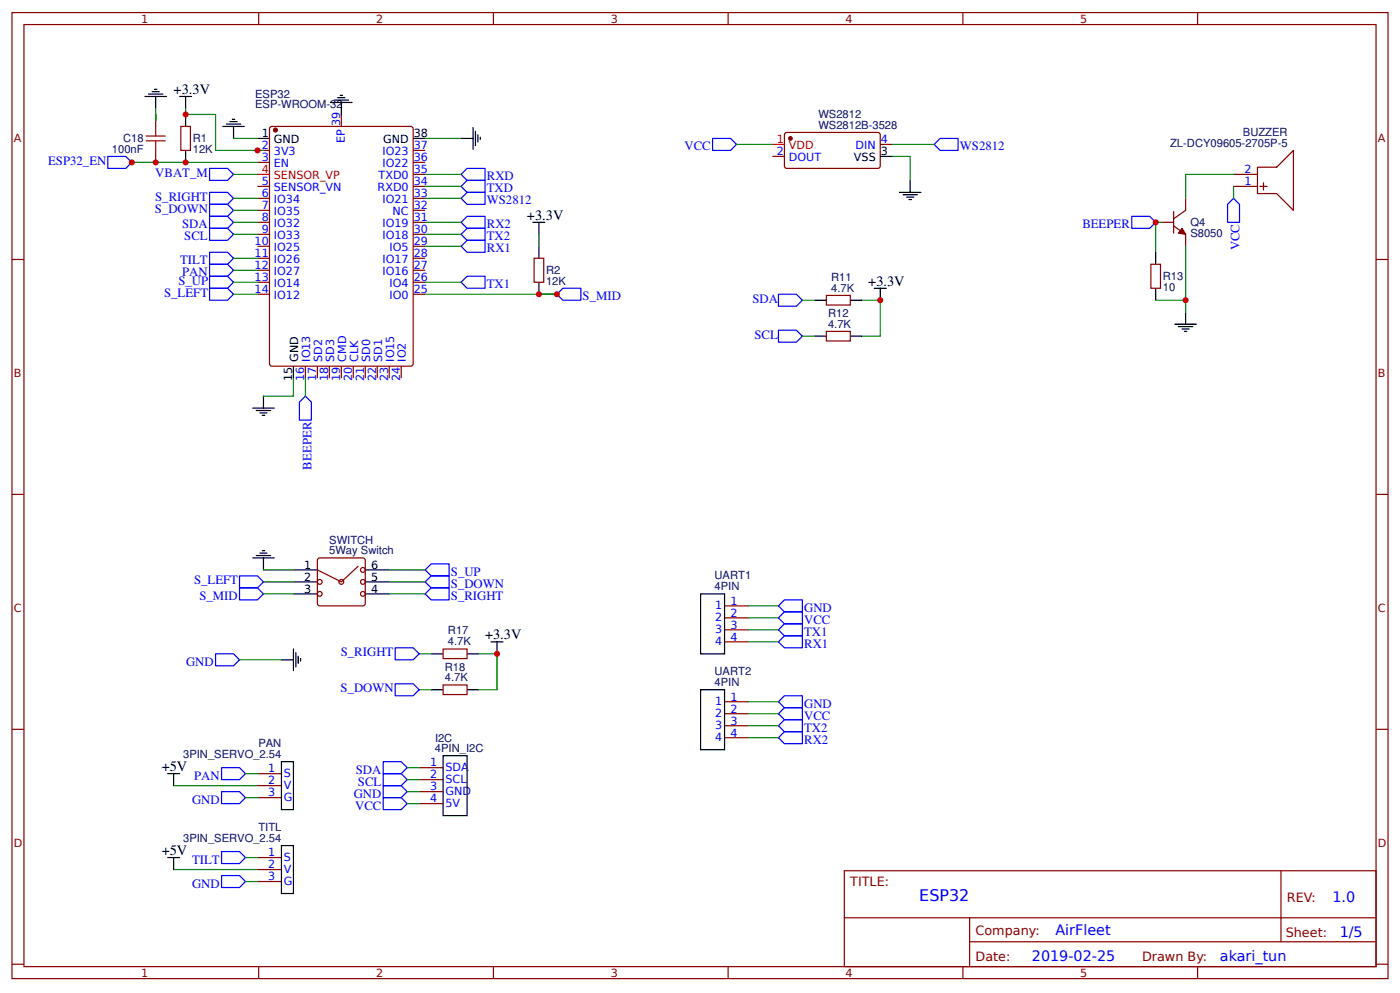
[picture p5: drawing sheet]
<svg xmlns="http://www.w3.org/2000/svg" width="309mm" height="219mm" viewBox="0 0 309 219" stroke-linecap="round" stroke-linejoin="round" font-family="sans-serif">
<g fill="none" stroke="#800" stroke-width=".26">
<path d="M2.6 2.8h304.1v213.2h-304.1zM5.3 5.4h298.7v208h-298.7zM57.1 2.8v2.6M109 2.8v2.6M160.9 2.8v2.6M212.7 2.8v2.6M264.6 2.8v2.6M34.4 25.3v2.6M34.4 33.2v2.7M40 27.9h2.1v5.3h-2.1zM56.9 33.2h2.6M56.9 35.9h2.6"/>
<path d="M59.8 28l31-.1 .4 .3 .1 52.1-.3 .5h-30.9l-.5-.2-.1-52.2zM75.4 25.3v2.6M91.3 33.2h2.6M91.3 35.9h2.6M91.3 38.5h2.6M170.7 34.5h2.6M173.4 29.5l.4-.3 20.4 .1 .3 .5-.1 7.1-.5 .3-20.3-.1-.3-.5zM194.5 31.9h2.6M272.5 38.5h5.3M277.8 36.9h4.2l3.8-3.7v13.2l-3.8-3.7h-4.2zM2.6 57.3h2.7M56.9 41.1h2.6"/>
<path d="M56.9 43.8h2.6M56.9 46.4h2.6M56.9 49.1h2.6M56.9 51.7h2.6M56.9 54.4h2.6M56.9 57h2.6M56.9 59.7h2.6M91.3 41.1h2.6M91.3 43.8h2.6M91.3 46.4h2.6M91.3 49.1h2.6M91.3 51.7h2.6"/>
<path d="M91.3 54.4h2.6M91.3 57h2.6M91.3 59.7h2.6M118 57h2.1v5.3h-2.1zM254.3 58.3h2.1v5.3h-2.1zM256.6 49.1h2.7M259.3 49.9l2.6 1.8v2.7M259.3 46.7v4.8M261.9 43.8v2.6l-2.6 1.9M272.5 41.1h5.3M278.3 41.1h1.6M279.1 40.3v1.6"/>
<path d="M304 57.3h2.7M56.9 62.3h2.6M56.9 65h2.6M91.3 62.3h2.6M91.3 65h2.6M182.6 65.2h5.3v2.1h-5.3zM182.6 73.2h5.3v2.1h-5.3zM67.5 80.8v2.7M70.1 80.8v2.7M72.8 80.8v2.7M75.4 80.8v2.7M78.1 80.8v2.7"/>
<path d="M80.7 80.8v2.7M83.3 80.8v2.7M86 80.8v2.7M88.6 80.8v2.7M2.6 109.1h2.7M304 109.1h2.7M160.1 133.7h5.3M160.1 136.4h5.3M160.1 139h5.3M160.1 141.7h5.3M160.1 154.9h5.3M160.1 157.6h5.3"/>
<path d="M2.6 161h2.7M56.9 170.8h5.3M56.9 173.4h5.3M56.9 176.1h5.3M92.6 169.5h5.3M92.6 172.1h5.3M92.6 174.8h5.3M92.6 177.4h5.3M160.1 160.2h5.3M160.1 162.9h5.3M304 161h2.7M56.9 189.3h5.3"/>
<path d="M56.9 192h5.3M56.9 194.6h5.3M186.5 192.2h117.5v21.2h-117.5zM283 192.2v15.7M2.6 212.9h2.7M57.1 213.4v2.6M109 213.4v2.6M160.9 213.4v2.6M186.6 202.6h117.3M212.7 213.4v2.6M214.2 207.9h89.7M214.2 202.6v10.6"/>
<path d="M264.6 213.4v2.6M304 212.9h2.7"/>
</g>
<g fill="#800" stroke="#800" stroke-width=".26">
<path d="M261.1 50.4l.8 1.3-1.6-.2z"/>
<circle cx="60.9" cy="28.7" r=".4"/>
<circle cx="174.6" cy="30.6" r=".4"/>
</g>
<g fill="none" stroke="#000" stroke-width=".26">
<path d="M34.1 19.7h.6M32 21.3h4.8M32.8 20.8h3.2M33.6 20.2h1.6M34.4 21.3v2.6M39.7 21.3h2.6M41 21.3v2.6M41 25.3v2.6M41 33.2v2.7M49.2 27.9h4.8M50 27.4h3.2M50.8 26.9h1.6"/>
<path d="M51.3 26.3h.6M51.6 27.9v2.7M56.9 30.6h2.6M73 22.6h4.8M73.8 22.1h3.2M74.6 21.6h1.6M75.1 21h.6M75.4 22.6v2.7M91.3 30.6h2.6M101.9 30.6h2.6M104.5 28.2v4.7M105 29v3.1"/>
<path d="M105.6 29.8v1.6M106.1 30.3v.5M194.5 34.5h2.6M201.1 39.8v2.7M117.7 49.1h2.7M119.1 49.1v2.6M119.1 54.4v2.6M198.7 42.5h4.8M199.5 43h3.2M200.3 43.5h1.6M200.8 44.1h.5M255.3 55.7v2.6"/>
<path d="M119.1 62.3v2.7M179.9 66.3h2.7M179.9 74.2h2.7M187.9 66.3h2.6M187.9 74.2h2.6M193.1 63.6h2.7M194.5 63.6v2.7M255.3 63.6v2.7M259.6 71.6h4.7M260.3 72.1h3.2M261.1 72.6h1.6M261.7 73.2h.5"/>
<path d="M261.9 68.9v2.7M55.8 90.1h4.8M56.6 90.6h3.2M57.4 91.1h1.6M57.9 91.7h.6M58.2 87.4v2.7M64.8 80.8v2.7M55.8 123.2h4.8M56.6 122.6h3.2M57.4 122.1h1.6M57.9 121.6h.6M58.2 123.2v2.6"/>
<path d="M154.8 131.1h5.3v13.2h-5.3zM62.2 145.7h2.6M64.8 143.3v4.7M65.4 144.1v3.1M65.9 144.9v1.5M66.4 145.4v.5M154.8 152.3h5.3v13.2h-5.3zM37 170.8h2.7M38.4 170.8v2.6M62.2 168.1h2.6v10.6h-2.6zM97.9 166.8h5.3v13.2h-5.3zM37 189.3h2.7"/>
<path d="M38.4 189.3v2.7M62.2 186.7h2.6v10.5h-2.6z"/>
</g>
<path d="M56.9 38.5h2.6M170.7 31.9h2.6" fill="none" stroke="#f00" stroke-width=".26"/>
<g fill="none" stroke="#080" stroke-width=".26">
<path d="M29.1 35.9h27.8M34.4 23.9v2.7v-1.3M41 23.9v1.4h6.6v7.9h10.6M51.6 30.6h5.3M93.9 30.6h8M93.9 38.5h8M162.7 31.9h8M197.1 34.5h4v5.3M197.1 31.9h9.3M272.5 38.5h-10.6v5.3M51.6 43.8h5.3M51.6 46.4h5.3"/>
<path d="M51.6 49.1h5.3M51.6 51.7h5.3M51.6 59.7h5.3M51.6 57h5.3M93.9 41.1h8M93.9 43.8h8M93.9 49.1h8M93.9 51.7h8M93.9 54.4h8M119.1 51.7v2.7M256.6 49.1h-1.3v6.6M261.9 54.4v14.5"/>
<path d="M272.5 41.1v2.7M51.6 65h5.3M51.6 62.3h5.3M93.9 65h29.1M93.9 62.3h8M177.3 74.2h2.6M177.3 66.3h2.6M190.5 66.3h4v7.9h-4M255.3 66.3h6.6M64.8 83.5v3.9h-6.6M67.5 83.5v3.9M58.2 131.1h6.6"/>
<path d="M58.2 125.8h6.6M58.2 128.5h6.6M86 131.1h7.9M86 125.8h7.9M86 128.5h7.9M165.4 133.7h6.6M165.4 136.4h6.6M165.4 139h6.6M52.9 145.7h9.3M165.4 141.7h6.6M165.4 154.9h6.6M165.4 157.6h6.6"/>
<path d="M38.4 173.4h18.5M54.2 170.8h2.7M54.2 176.1h2.7M90 169.5h2.6M90 172.1h2.6M90 174.8h2.6M90 177.4h2.6M165.4 160.2h6.6M165.4 162.9h6.6M38.4 192h18.5M54.2 189.3h2.7M54.2 194.6h2.7"/>
</g>
<g fill="none" stroke="#00f" stroke-width=".26">
<path d="M23.8 34.5h4l1.3 1.4-1.3 1.3h-4zM46.3 37.2h4l1.3 1.3-1.3 1.3h-4zM103.2 37.2h4v2.6h-4l-1.3-1.3zM103.2 39.8h4v2.7h-4l-1.3-1.4zM157.4 30.6h4l1.3 1.3-1.3 1.3h-4zM207.7 30.6h4v2.6h-4l-1.3-1.3zM46.3 42.5h4l1.3 1.3-1.3 1.3h-4zM46.3 45.1h4l1.3 1.3-1.3 1.4h-4zM46.3 50.4h4l1.3 1.3-1.3 1.3h-4zM46.3 47.8h4l1.3 1.3-1.3 1.3h-4zM46.3 58.3h4l1.3 1.4-1.3 1.3h-4zM46.3 55.7h4l1.3 1.3-1.3 1.3h-4z"/>
<path d="M103.2 47.8h4v2.6h-4l-1.3-1.3zM103.2 50.4h4v2.6h-4l-1.3-1.3zM103.2 53h4v2.7h-4l-1.3-1.3zM103.2 42.5h4v2.6h-4l-1.3-1.3zM250 47.8h4l1.3 1.3-1.3 1.3h-4zM271.2 45.1l1.3-1.3 1.3 1.3v4h-2.6zM46.3 63.6h4l1.3 1.4-1.3 1.3h-4zM46.3 61h4l1.3 1.3-1.3 1.3h-4zM103.2 61h4v2.6h-4l-1.3-1.3zM124.4 63.6h3.9v2.7h-3.9l-1.4-1.3zM172 65h3.9l1.4 1.3-1.4 1.3h-3.9zM172 72.9h3.9l1.4 1.3-1.4 1.3h-3.9z"/>
<path d="M67.5 87.4l1.3 1.4v3.9h-2.7v-3.9zM52.9 129.8h4l1.3 1.3-1.3 1.3h-4zM52.9 127.1h4l1.3 1.4-1.3 1.3h-4zM95.2 127.1h4v2.7h-4l-1.3-1.3zM95.2 124.5h4v2.6h-4l-1.3-1.3zM95.2 129.8h4v2.6h-4l-1.3-1.3zM173.3 137.7h4v2.7h-4l-1.3-1.4zM173.3 132.4h4v2.7h-4l-1.3-1.4zM173.3 135.1h4v2.6h-4l-1.3-1.3zM47.6 144.3h4l1.3 1.4-1.3 1.3h-4zM173.3 140.4h4v2.6h-4l-1.3-1.3zM173.3 158.9h4v2.6h-4l-1.3-1.3z"/>
<path d="M173.3 153.6h4v2.6h-4l-1.3-1.3zM173.3 156.2h4v2.7h-4l-1.3-1.3zM48.9 174.8h4l1.3 1.3-1.3 1.3h-4zM48.9 169.5h4l1.3 1.3-1.3 1.3h-4zM84.7 170.8h3.9l1.4 1.3-1.4 1.3h-3.9zM84.7 168.1h3.9l1.4 1.4-1.4 1.3h-3.9zM84.7 173.4h3.9l1.4 1.4-1.4 1.3h-3.9zM84.7 176.1h3.9l1.4 1.3-1.4 1.3h-3.9zM173.3 161.5h4v2.7h-4l-1.3-1.3zM48.9 193.3h4l1.3 1.3-1.3 1.3h-4zM48.9 188h4l1.3 1.3-1.3 1.3h-4z"/>
</g>
<path d="M32.3 31.1h4.2M32.3 30h4.2M34.4 27.9v2.1M34.4 31.1v2.1" fill="none" stroke="#a00000" stroke-width=".26"/>
<path d="M70.4 123.2h9.8l.4 .2 .1 9.8-.3 .5h-9.8l-.4-.2-.1-9.8z" fill="#fff" stroke="#800" stroke-width=".26"/>
<path d="M64.8 125.8h5.3M64.8 128.5h5.3M64.8 131.1h5.3M80.7 125.8h5.3M80.7 128.5h5.3M80.7 131.1h5.3M95.2 144.3h2.7M95.2 152.3h2.7M103.2 144.3h2.6M103.2 152.3h2.6M108.5 141.7h2.6M109.8 141.7v2.6" fill="none" stroke="#000" stroke-width=".26"/>
<g fill="none" stroke="#800" stroke-width=".26">
<path d="M79.1 125l-3.7 3.5-5.3-2.7M97.9 143.3h5.3v2.1h-5.3zM97.9 151.2h5.3v2.1h-5.3z"/>
<circle cx="70.6" cy="128.5" r=".53"/>
<circle cx="70.6" cy="131.1" r=".53"/>
<circle cx="75.4" cy="128.5" r=".53"/>
<circle cx="80.2" cy="125.8" r=".53"/>
<circle cx="80.2" cy="128.5" r=".53"/>
<circle cx="80.2" cy="131.1" r=".53"/>
</g>
<path d="M51.6 38.5h5.3M92.6 152.3h2.6M92.6 144.3h2.6M105.8 144.3h4v8h-4" fill="none" stroke="#080" stroke-width=".26"/>
<path d="M87.3 143h4l1.3 1.3-1.3 1.4h-4zM87.3 150.9h4l1.3 1.4-1.3 1.3h-4z" fill="none" stroke="#00f" stroke-width=".26"/>
<g fill="#c00">
<circle cx="34.4" cy="35.9" r=".66"/>
<circle cx="29.1" cy="35.9" r=".66"/>
<circle cx="194.5" cy="66.3" r=".66"/>
<circle cx="123" cy="65" r=".66"/>
<circle cx="119.1" cy="65" r=".66"/>
<circle cx="56.9" cy="33.2" r=".66"/>
<circle cx="41" cy="25.3" r=".66"/>
<circle cx="41" cy="35.9" r=".66"/>
<circle cx="255.3" cy="49.1" r=".66"/>
<circle cx="261.9" cy="66.3" r=".66"/>
<circle cx="109.8" cy="144.3" r=".66"/>
</g>
<text font-size="3.5" fill="#00f" x="203.1" y="199">ESP32</text>
<g font-size="3.2">
<text x="38.4" y="20.8">+3.3V</text>
<text x="116.4" y="48.6">+3.3V</text>
<text x="191.8" y="63.1">+3.3V</text>
<text x="107.2" y="141.2">+3.3V</text>
<text x="35.7" y="170.3">+5V</text>
<text x="35.7" y="188.8">+5V</text>
</g>
<g font-size="3.2" fill="#00f">
<text x="294.4" y="199.2">1.0</text>
<text x="233.2" y="206.3">AirFleet</text>
<text x="296" y="206.9">1/5</text>
<text x="228" y="212.2">2019-02-25</text>
<text x="269.5" y="212.1">akari_tun</text>
</g>
<g font-size="2.8" fill="#00f">
<text x="151.2" y="33.2">VCC</text>
<text x="212.1" y="33.2">WS2812</text>
<text x="10.6" y="36.4">ESP32_EN</text>
<text x="34.3" y="39.1">VBAT_M</text>
<text x="107.6" y="39.8">RXD</text>
<text x="34.2" y="47">S_DOWN</text>
<text x="34.3" y="44.3">S_RIGHT</text>
<text x="107.6" y="42.5">TXD</text>
<text x="107.6" y="45.1">WS2812</text>
<text x="40.3" y="50.4">SDA</text>
<text x="40.7" y="53">SCL</text>
<text x="107.6" y="50.4">RX2</text>
<text x="107.6" y="53">TX2</text>
<text x="239.1" y="50.4">BEEPER</text>
<text x="39.8" y="58.3">TILT</text>
<text x="107.6" y="55.7">RX1</text>
<text x="273.8" y="55.3" transform="rotate(-90 273.8 55.3)">VCC</text>
<text x="36.3" y="65.5">S_LEFT</text>
<text x="39.4" y="62.9">S_UP</text>
<text x="40.3" y="61">PAN</text>
<text x="107.6" y="63.6">TX1</text>
<text x="128.7" y="66.3">S_MID</text>
<text x="166.2" y="66.8">SDA</text>
<text x="166.7" y="74.8">SCL</text>
<text x="68.8" y="103.7" transform="rotate(-90 68.8 103.7)">BEEPER</text>
<text x="42.9" y="129">S_LEFT</text>
<text x="99.6" y="129.8">S_DOWN</text>
<text x="99.6" y="127.1">S_UP</text>
<text x="44" y="132.4">S_MID</text>
<text x="99.6" y="132.4">S_RIGHT</text>
<text x="177.7" y="135.1">GND</text>
<text x="177.7" y="137.7">VCC</text>
<text x="177.7" y="140.4">TX1</text>
<text x="177.7" y="143">RX1</text>
<text x="41.1" y="147">GND</text>
<text x="75.3" y="144.9">S_RIGHT</text>
<text x="75.2" y="152.8">S_DOWN</text>
<text x="177.7" y="161.5">TX2</text>
<text x="177.7" y="156.2">GND</text>
<text x="177.7" y="158.9">VCC</text>
<text x="177.7" y="164.2">RX2</text>
<text x="42.9" y="172.1">PAN</text>
<text x="78.6" y="170.8">SDA</text>
<text x="79.1" y="173.4">SCL</text>
<text x="42.4" y="177.4">GND</text>
<text x="78.2" y="176.1">GND</text>
<text x="78.5" y="178.7">VCC</text>
<text x="42.4" y="190.6">TILT</text>
<text x="42.4" y="195.9">GND</text>
</g>
<g font-size="2.8" fill="#800">
<text x="187.9" y="195.7">TITLE:</text>
<text x="284.3" y="199.2">REV:</text>
<text x="215.5" y="206.3">Company:</text>
<text x="284.1" y="206.8">Sheet:</text>
<text x="215.5" y="212.1">Date:</text>
<text x="252.3" y="212.1">Drawn By:</text>
</g>
<g font-size="2.5" fill="#800">
<text x="31.2" y="5">1</text>
<text x="83.1" y="5">2</text>
<text x="134.9" y="5">3</text>
<text x="186.8" y="5">4</text>
<text x="238.7" y="5">5</text>
<text x="3" y="31.4">A</text>
<text x="304.4" y="31.4">A</text>
<text x="3" y="83.2">B</text>
<text x="304.4" y="83.2">B</text>
<text x="3" y="135.1">C</text>
<text x="304.4" y="135.1">C</text>
<text x="3" y="186.9">D</text>
<text x="304.4" y="186.9">D</text>
<text x="31.2" y="215.6">1</text>
<text x="83.1" y="215.6">2</text>
<text x="134.9" y="215.6">3</text>
<text x="186.8" y="215.6">4</text>
<text x="238.7" y="215.6">5</text>
</g>
<g font-size="2.5" fill="#000080">
<text x="56.4" y="23.9">ESP-WROOM-32</text>
<text x="56.4" y="21.6">ESP32</text>
<text x="180.8" y="28.4">WS2812B-3528</text>
<text x="180.8" y="26.1">WS2812</text>
<text x="274.6" y="30">BUZZER</text>
<text x="24.7" y="33.8">100nF</text>
<text x="27.2" y="31.4">C18</text>
<text x="42.6" y="33.8">12K</text>
<text x="42.6" y="31.4">R1</text>
<text x="258.5" y="32.4">ZL-DCY09605-2705P-5</text>
<text x="263" y="52.4">S8050</text>
<text x="263" y="49.9">Q4</text>
<text x="120.6" y="62.9">12K</text>
<text x="120.7" y="60.5">R2</text>
<text x="183.6" y="64.4">4.7K</text>
<text x="183.6" y="62">R11</text>
<text x="256.9" y="64.2">10</text>
<text x="256.9" y="61.8">R13</text>
<text x="182.9" y="70">R12</text>
<text x="182.9" y="72.4">4.7K</text>
<text x="72.7" y="122.4">5Way Switch</text>
<text x="72.7" y="120">SWITCH</text>
<text x="157.9" y="130.3">4PIN</text>
<text x="157.9" y="127.9">UART1</text>
<text x="99" y="142.5">4.7K</text>
<text x="99" y="140.1">R17</text>
<text x="98.3" y="148">R18</text>
<text x="157.9" y="149.1">UART2</text>
<text x="98.3" y="150.4">4.7K</text>
<text x="157.9" y="151.5">4PIN</text>
<text x="40.5" y="167.3">3PIN_SERVO_2.54</text>
<text x="57.1" y="165">PAN</text>
<text x="96.1" y="166">4PIN_I2C</text>
<text x="96.1" y="163.8">I2C</text>
<text x="40.5" y="185.9">3PIN_SERVO_2.54</text>
<text x="57.1" y="183.5">TITL</text>
</g>
<g font-size="2.5" fill="#00f">
<text x="75.1" y="27.9" transform="rotate(-90 75.1 27.9)">39</text>
<text x="57.8" y="32.9">2</text>
<text x="57.8" y="35.6">3</text>
<text x="60.5" y="34.3">3V3</text>
<text x="76.2" y="31.5" transform="rotate(-90 76.2 31.5)">EP</text>
<text x="84.5" y="34.3">IO23</text>
<text x="91.4" y="35.6">36</text>
<text x="91.4" y="32.9">37</text>
<text x="171.6" y="34.3">2</text>
<text x="174.3" y="35.6">DOUT</text>
<text x="189" y="32.9">DIN</text>
<text x="194.6" y="31.6">4</text>
<text x="57.8" y="40.9">5</text>
<text x="60.5" y="36.9">EN</text>
<text x="83.6" y="39.6">TXD0</text>
<text x="84.5" y="36.9">IO22</text>
<text x="91.4" y="40.9">34</text>
<text x="91.4" y="38.2">35</text>
<text x="274.9" y="40.9">1</text>
<text x="274.9" y="38.2">2</text>
<text x="57.8" y="43.5">6</text>
<text x="57.8" y="46.2">7</text>
<text x="60.5" y="42.2">SENSOR_VN</text>
<text x="60.5" y="44.8">IO34</text>
<text x="60.5" y="47.5">IO35</text>
<text x="83.4" y="42.2">RXD0</text>
<text x="84.5" y="44.8">IO21</text>
<text x="86.7" y="47.5">NC</text>
<text x="91.4" y="46.2">32</text>
<text x="91.4" y="43.5">33</text>
<text x="57.8" y="48.8">8</text>
<text x="57.8" y="51.5">9</text>
<text x="60.5" y="50.1">IO32</text>
<text x="60.5" y="52.8">IO33</text>
<text x="84.5" y="52.8">IO18</text>
<text x="84.5" y="50.1">IO19</text>
<text x="91.4" y="51.5">30</text>
<text x="91.4" y="48.8">31</text>
<text x="56.3" y="54.1">10</text>
<text x="56.3" y="56.8">11</text>
<text x="56.3" y="59.4">12</text>
<text x="60.5" y="55.4">IO25</text>
<text x="60.5" y="58.1">IO26</text>
<text x="84.5" y="58.1">IO17</text>
<text x="86.1" y="55.4">IO5</text>
<text x="91.4" y="59.4">27</text>
<text x="91.4" y="56.8">28</text>
<text x="91.4" y="54.1">29</text>
<text x="56.3" y="62">13</text>
<text x="56.3" y="64.7">14</text>
<text x="60.5" y="60.7">IO27</text>
<text x="60.5" y="63.4">IO14</text>
<text x="84.5" y="60.7">IO16</text>
<text x="86.1" y="63.4">IO4</text>
<text x="91.4" y="64.7">25</text>
<text x="91.4" y="62">26</text>
<text x="60.5" y="66">IO12</text>
<text x="86.1" y="66">IO0</text>
<text x="68.5" y="79.9" transform="rotate(-90 68.5 79.9)">IO13</text>
<text x="71.2" y="79.9" transform="rotate(-90 71.2 79.9)">SD2</text>
<text x="73.8" y="79.9" transform="rotate(-90 73.8 79.9)">SD3</text>
<text x="76.5" y="79.9" transform="rotate(-90 76.5 79.9)">CMD</text>
<text x="79.1" y="79.9" transform="rotate(-90 79.1 79.9)">CLK</text>
<text x="81.8" y="79.9" transform="rotate(-90 81.8 79.9)">SD0</text>
<text x="84.4" y="79.9" transform="rotate(-90 84.4 79.9)">SD1</text>
<text x="87" y="79.9" transform="rotate(-90 87 79.9)">IO15</text>
<text x="89.7" y="79.9" transform="rotate(-90 89.7 79.9)">IO2</text>
<text x="67.2" y="84.1" transform="rotate(-90 67.2 84.1)">16</text>
<text x="69.8" y="84.1" transform="rotate(-90 69.8 84.1)">17</text>
<text x="72.5" y="84.1" transform="rotate(-90 72.5 84.1)">18</text>
<text x="75.1" y="84.1" transform="rotate(-90 75.1 84.1)">19</text>
<text x="77.8" y="84.1" transform="rotate(-90 77.8 84.1)">20</text>
<text x="80.4" y="84.1" transform="rotate(-90 80.4 84.1)">21</text>
<text x="83.1" y="84.1" transform="rotate(-90 83.1 84.1)">22</text>
<text x="85.7" y="84.1" transform="rotate(-90 85.7 84.1)">23</text>
<text x="88.4" y="84.1" transform="rotate(-90 88.4 84.1)">24</text>
<text x="158" y="134.5">1</text>
<text x="158" y="137.2">2</text>
<text x="161.4" y="133.5">1</text>
<text x="161.4" y="136.1">2</text>
<text x="158" y="139.8">3</text>
<text x="158" y="142.5">4</text>
<text x="161.4" y="138.8">3</text>
<text x="161.4" y="141.4">4</text>
<text x="158" y="155.7">1</text>
<text x="161.4" y="154.6">1</text>
<text x="158" y="158.4">2</text>
<text x="158" y="161">3</text>
<text x="161.4" y="157.3">2</text>
<text x="161.4" y="159.9">3</text>
<text x="158" y="163.6">4</text>
<text x="161.4" y="162.6">4</text>
<text x="59.3" y="170.5">1</text>
<text x="59.3" y="173.2">2</text>
<text x="62.7" y="171.6">S</text>
<text x="95" y="169.2">1</text>
<text x="95" y="171.8">2</text>
<text x="98.4" y="170.3">SDA</text>
<text x="98.4" y="172.9">SCL</text>
<text x="59.3" y="175.8">3</text>
<text x="62.7" y="174.2">V</text>
<text x="62.7" y="176.9">G</text>
<text x="95" y="174.5">3</text>
<text x="95" y="177.1">4</text>
<text x="98.4" y="175.6">GND</text>
<text x="98.4" y="178.2">5V</text>
<text x="59.3" y="189">1</text>
<text x="59.3" y="191.7">2</text>
<text x="62.7" y="190.1">S</text>
<text x="59.3" y="194.3">3</text>
<text x="62.7" y="192.7">V</text>
<text x="62.7" y="195.4">G</text>
</g>
<g font-size="2.5">
<text x="57.8" y="30.3">1</text>
<text x="60.5" y="31.6">GND</text>
<text x="84.6" y="31.6">GND</text>
<text x="91.4" y="30.3">38</text>
<text x="188.7" y="35.6">VSS</text>
<text x="194.6" y="34.3">3</text>
<text x="65.9" y="79.9" transform="rotate(-90 65.9 79.9)">GND</text>
<text x="64.6" y="84.1" transform="rotate(-90 64.6 84.1)">15</text>
<text x="67.2" y="125.5">1</text>
<text x="82" y="125.5">6</text>
<text x="67.2" y="128.2">2</text>
<text x="67.2" y="130.8">3</text>
<text x="82" y="130.8">4</text>
<text x="82" y="128.2">5</text>
</g>
<g font-size="2.5" fill="#f00">
<text x="171.6" y="31.6">1</text>
<text x="174.3" y="32.9">VDD</text>
<text x="57.8" y="38.2">4</text>
<text x="60.5" y="39.6">SENSOR_VP</text>
</g>
</svg>
